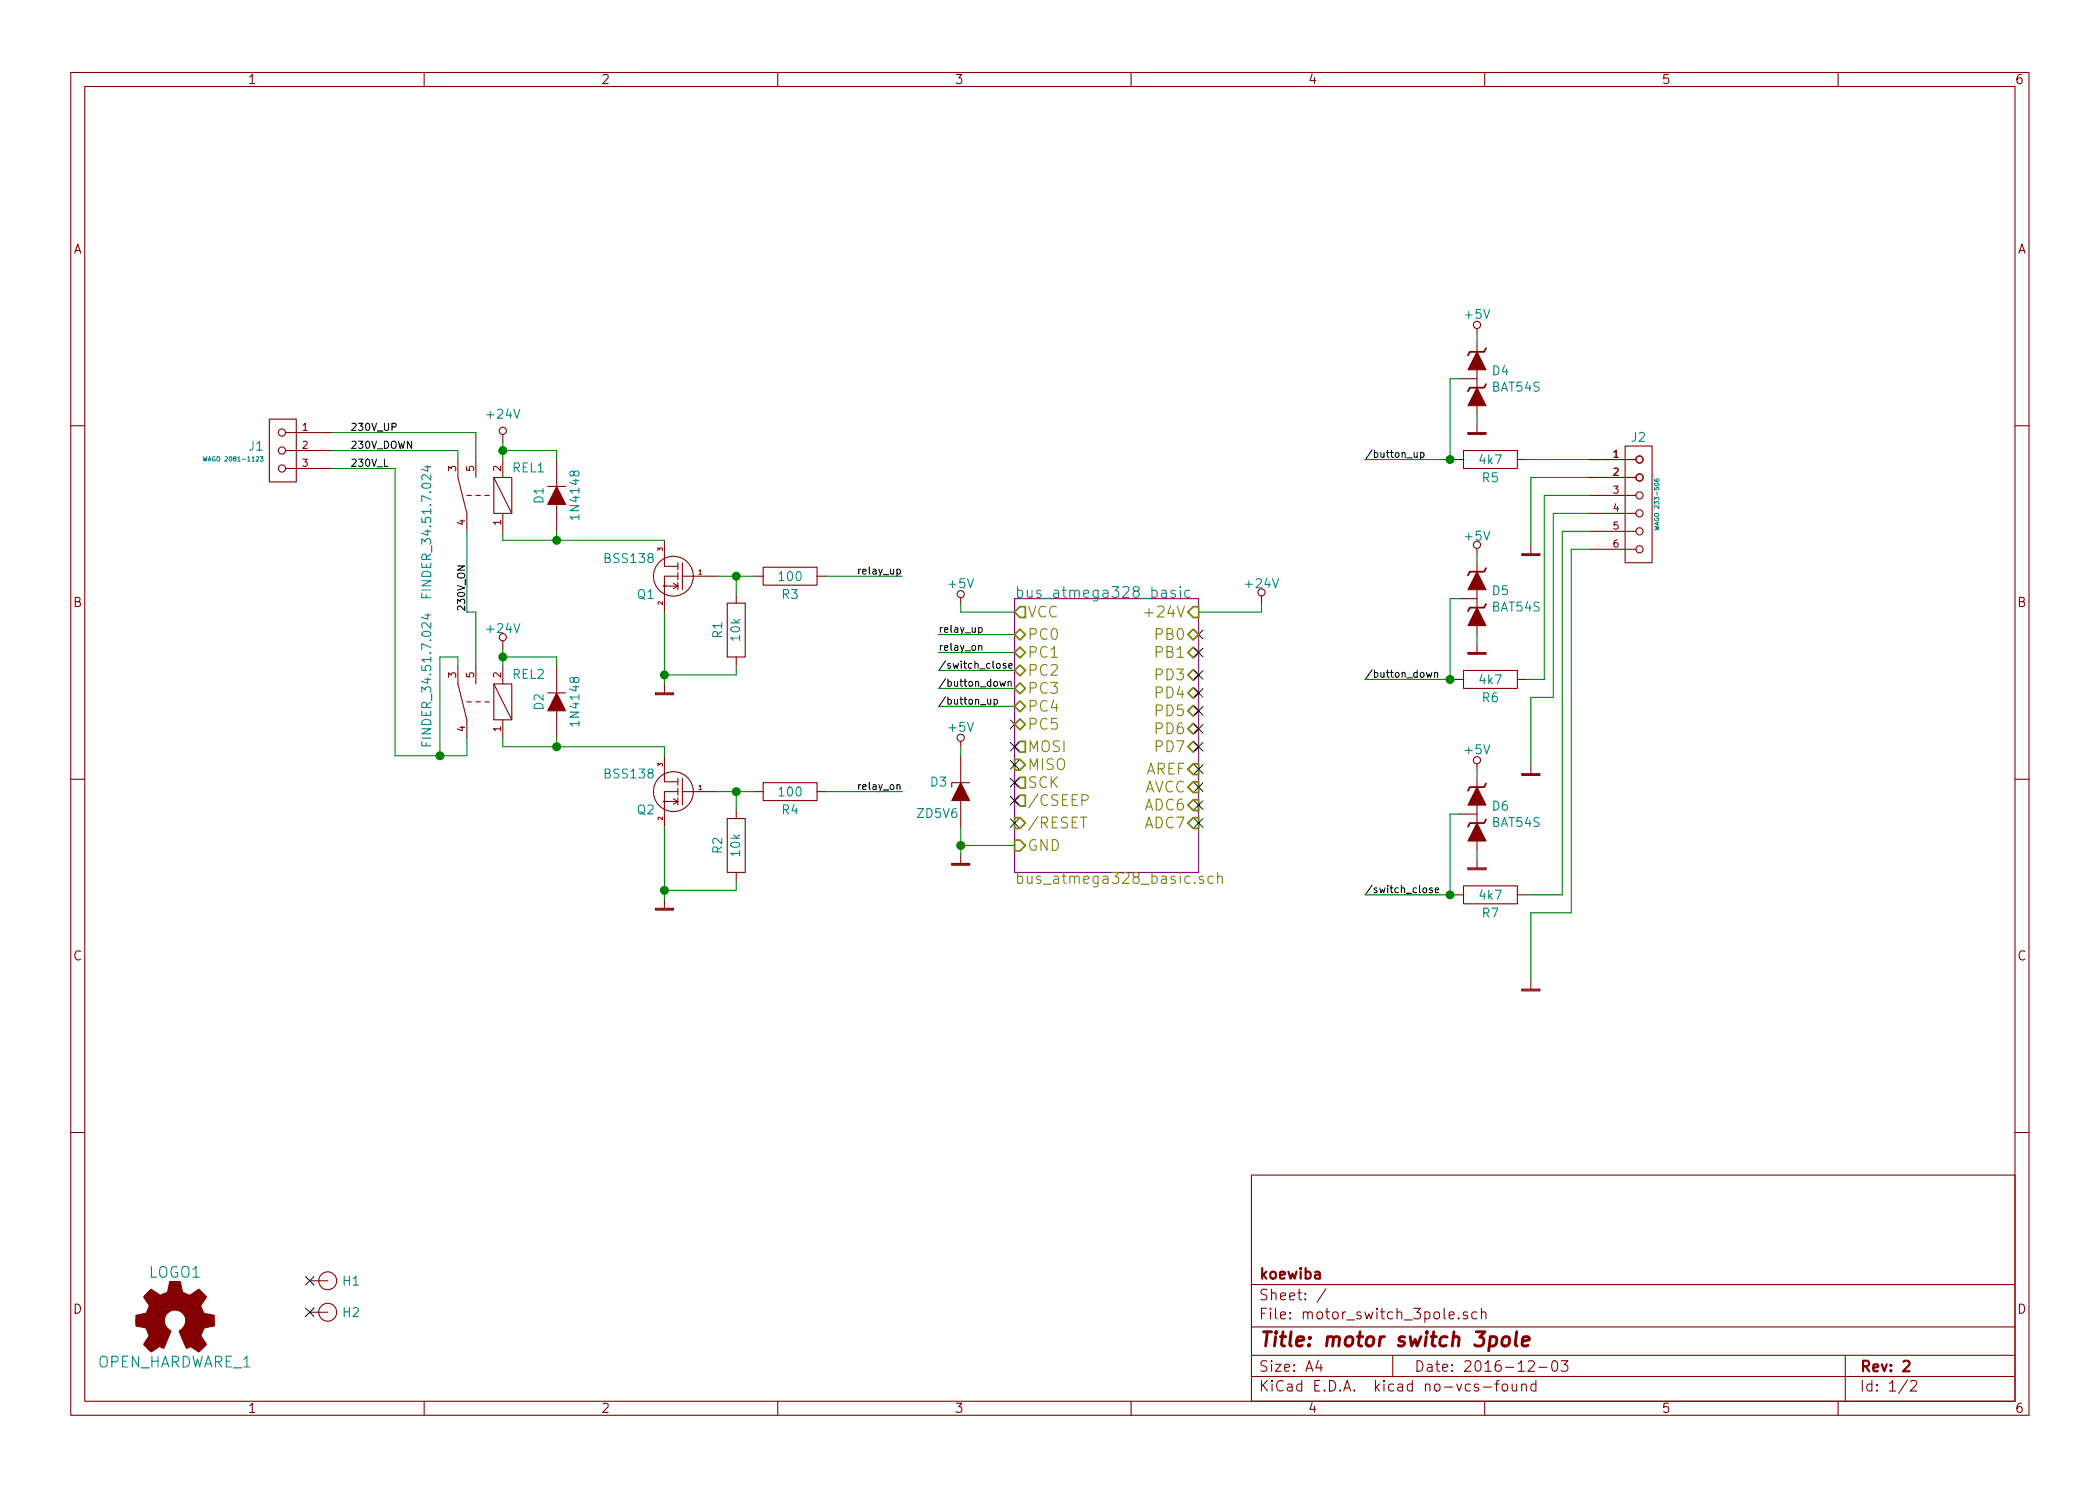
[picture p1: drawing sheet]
<svg xmlns="http://www.w3.org/2000/svg" width="297mm" height="210mm" viewBox="0 0 297 210" stroke-linecap="round" stroke-linejoin="round" font-family="sans-serif">
<g fill="none" stroke="#840000" stroke-width=".15">
<path d="M10 10.3h277v189.9h-277zM12 12.2h273v186.1h-273zM60 10.3v1.9M110 10.3v1.9M160 10.3v1.9M210 10.3v1.9M260 10.3v1.9M38.1 59.3h3.8v8.9h-3.8zM206.4 53.6h2.5M208.9 46.5v.7M208.9 59.9v1.3M208.9 52.3v2.6"/>
<path d="M208.9 48.5v2.5M208.9 56.1v2.6M10 60.2h2M40.4 61.2h6.6M40.4 63.7h6.6M40.4 66.3h6.6M64.8 65v2.6l1.2 5v2.6M66 70.1h.7M67.3 70.1h.6M67.3 65v2.6M68.6 70.1h.6M69.8 67.6h2.6v5h-2.6z"/>
<path d="M69.8 67.6l2.6 5M71.1 61.5v1M71.1 65v2.6M71.1 72.6v2.6M77.5 68.8h2.5M78.7 71.4v3.8M78.7 65v3.8M94 76.4v3.7h1.9M95.9 79.6v1M96.5 79.6v3.8M205.7 65h1.3M207 63.7h7.6v2.6h-7.6z"/>
<path d="M207.6 61.3h2.6M207.6 61.2h2.6v.3h-2.6zM208.9 77.6v.8M208.9 79.6v2.6M214.6 65h1.3M215.3 78.5h2.5M215.3 78.4h2.5v.2h-2.5zM216.5 77.1v1.3M224.8 65h6.6M224.8 67.6h6.6M224.8 70.1h6.6M224.8 72.6h6.6"/>
<path d="M224.8 75.2h6.6M224.8 77.7h6.6M229.9 63.1h3.8v16.5h-3.8zM285 60.2h2M64.8 94.2v2.6l1.2 5v2.6M66 99.3h.7M67.3 99.3h.6M67.3 94.2v2.6M68.6 99.3h.6M69.8 96.8h2.6v5h-2.6zM69.8 96.8l2.6 5M71.1 90.7v1"/>
<path d="M71.1 94.2v2.6M77.5 98h2.5M78.7 94.2v3.8M92.7 98.2h2.5M92.7 98h2.5v.3h-2.5zM94 96.8v1.2M94 82.9h1.9M95.2 82.5l.7 .4M95.9 81.5h-1.9v5.1M95.9 81v1M95.9 82.4v1M95.9 82.9l-.7 .4"/>
<path d="M96.5 81.5h5.1M102.9 85.3h2.5v7.7h-2.5zM104.1 84.1v1.2M104.1 93v1.2M106.7 81.5h1.2M107.9 80.3h7.7v2.5h-7.7zM115.6 81.5h1.2M135.9 84.6v.7M178.4 84.3v1M205.7 96.1h1.3M206.4 84.7h2.5M207 94.9h7.6v2.5h-7.6z"/>
<path d="M207.6 92.5h2.6M207.6 92.3h2.6v.3h-2.6zM208.9 91.1v1.2M208.9 83.4v2.6M208.9 87.2v2.6M214.6 96.1h1.3M10 110.3h2M71.1 101.8v2.6M78.7 100.6v3.8M94 106.9v3.7h1.9M94 113.4h1.9M95.2 113l.7 .4"/>
<path d="M95.9 112h-1.9v5.1M95.9 110.1v1M95.9 111.5v1M95.9 112.9v1M95.9 113.4l-.7 .4M96.5 110.1v3.8M96.5 112h5.1M102.9 115.8h2.5v7.6h-2.5zM104.1 114.5v1.3M106.7 112h1.2M107.9 110.7h7.7v2.6h-7.7zM115.6 112h1.2"/>
<path d="M135.9 113.3v3.8M135.9 106.9v3.8M135.9 104.9v.8M137.2 110.7h-2.6v.7M206.4 115.2h2.5M208.9 108.1v.7M208.9 113.9v2.6M208.9 110.1v2.5M208.9 117.7v2.6M215.3 109.6h2.5M215.3 109.5h2.5v.2h-2.5zM216.5 108.2v1.3"/>
<path d="M285 110.3h2M92.7 128.6h2.5M92.7 128.5h2.5v.3h-2.5zM94 127.2v1.3M104.1 123.4v1.3M134.6 122.3h2.6M134.6 122.2h2.6v.2h-2.6zM135.9 120.9v1.3M205.7 126.6h1.3M207 125.3h7.6v2.6h-7.6zM207.6 122.9h2.6M207.6 122.8h2.6v.3h-2.6z"/>
<path d="M208.9 121.5v1.3M214.6 126.6h1.3M215.3 139.9h2.5v.3h-2.5zM216.5 138.7v1.2M215.3 140.1h2.5M10 160.2h2M177 166.3h108v32h-108zM285 160.2h2M43.8 181.2h2.6M43.8 185.7h2.6M60 198.3v1.9M110 198.3v1.9"/>
<path d="M160 198.3v1.9M177 194.8h108M177 191.8h108M177 187.8h108M177 181.8h108M186.5 192.5l-.4 1h1M186.8 193v1M187.6 182.3l-1.3 2M197 191.8v3M205 186.1l.7-.1-.1-.3-.4-.1-.2 .2 .1 .7 .1 .1 .4-.1M206.3 186.5h.1l-.1 .1-.1-.1h.1v.1M207.5 185.7a.37 .37 0 0 0-.5 .1v.1a.54 .54 0 0 0 .5 .3l.1 .1-.1 .2-.1 .1-.4-.1"/>
<path d="M208.9 185.7l-.4-.1-.3 .3 .1 .6 .2 .1 .4-.1M209.5 185.7a.38 .38 0 0 1 .7 .1v.8M209.5 185.1v1.5M209.8 196.3h1.2M210 198.3v1.9M211.5 195.8h.5M212 195.3l-.2 .1-.1 .1v1.3M212.5 196a.42 .42 0 0 1 .8 .1v.4a.41 .41 0 0 1-.4 .3 .41 .41 0 0 1-.4-.3zM213.9 195.8l.1 .9a.4 .4 0 0 0 .5 0M214.5 195.8v1M215.2 196a.41 .41 0 0 1 .7 0v.8M215.2 195.8v1"/>
<path d="M216.2 192.7l.2-.2 .5 .1a.4 .4 0 0 1 .1 .6l-.9 .8h.9M217.2 195.9a.48 .48 0 0 0-.6 .1l-.1 .1 .1 .6a.48 .48 0 0 0 .6 0M217.2 195.3v1.5M217.7 193.5h1.1M219.6 192.7a.37 .37 0 0 1 .4-.2 .37 .37 0 0 1 .3 .3v.3a.72 .72 0 0 1-.3 .9l-.4-.1a1.41 1.41 0 0 1 0-1.2zM220.8 192.5h1l-.5 .6a.39 .39 0 0 1 .5 .3v.3l-.2 .2-.5 .1-.3-.1M260 198.3v1.9M261 191.8v6.5M269.8 195.2l-1.2 2M270.3 195.5l.2-.2 .5 .1a.37 .37 0 0 1 0 .6l-.8 .8h.9"/>
<circle cx="208.9" cy="46" r=".51"/>
<circle cx="39.9" cy="61.2" r=".51"/>
<circle cx="39.9" cy="63.7" r=".51"/>
<circle cx="39.9" cy="66.3" r=".51"/>
<circle cx="71.1" cy="61" r=".51"/>
<circle cx="208.9" cy="77.1" r=".51"/>
<circle cx="231.9" cy="72.6" r=".51"/>
<circle cx="231.9" cy="75.2" r=".51"/>
<circle cx="231.9" cy="77.7" r=".51"/>
<circle cx="231.9" cy="65" r=".51"/>
<circle cx="231.9" cy="67.6" r=".51"/>
<circle cx="231.9" cy="70.1" r=".51"/>
<circle cx="71.1" cy="90.2" r=".51"/>
<circle cx="94" cy="82.9" r=".1"/>
<circle cx="95.2" cy="81.5" r="2.82"/>
<circle cx="135.9" cy="84.1" r=".51"/>
<circle cx="178.4" cy="83.8" r=".51"/>
<circle cx="94" cy="113.4" r=".1"/>
<circle cx="95.2" cy="112" r="2.82"/>
<circle cx="135.9" cy="104.4" r=".51"/>
<circle cx="208.9" cy="107.6" r=".51"/>
<circle cx="46.4" cy="185.7" r="1.27"/>
<circle cx="46.4" cy="181.2" r="1.27"/>
</g>
<path d="M269.2 192.7l.3-.2 .5 .1a.37 .37 0 0 1 0 .6l-.8 .8h.9" fill="none" stroke="#840000" stroke-width=".3"/>
<path d="M212.6 189.3a.51 .51 0 0 1 .5-.2 .51 .51 0 0 1 .4 .4v.6a.56 .56 0 0 1-.5 .4 .56 .56 0 0 1-.6-.4zM214.5 188.4l-.2 1.8 .3 .2M215.3 189.8l1-.2v-.4l-.6-.1-.2 .1-.1 .2-.1 .9 .2 .1 .6-.1" fill="none" stroke="#840000" stroke-width=".41"/>
<g fill="#840000" stroke="#840000" stroke-width=".14">
<path d="M78.7 68.8l1.3 2.6h-2.5z"/>
<path d="M78.7 98l1.3 2.6h-2.5z"/>
<path d="M135.9 110.7l1.3 2.6h-2.6z"/>
</g>
<g fill="none" stroke="#000" stroke-width=".15">
<path d="M55.4 60.4h.5l.1-.2v-.2l-.6-.1v1M200 64v.6a.24 .24 0 0 0 .2 .1 .24 .24 0 0 0 .3-.1M200.5 64v.7M200.9 64.1l.3-.1 .2 .2-.1 .5h-.4M200.9 64v1M138.4 88.8h.3l.2 .2-.1 .4h-.4M138.4 91.4l.2-.1 .2 .1 .1 .6M139.7 99v.5a.24 .24 0 0 0 .2 .1 .24 .24 0 0 0 .2-.1M140.1 99v.6M140.6 99h.3l.2 .2-.1 .4h-.4M140.6 99v1M141.4 96.4l.2 .7 .2-.5 .2 .5 .2-.7"/>
<path d="M142.3 93.9h-.3l-.1 .1 .1 .2 .3 .1v.2h-.4M142.6 96.5l.1-.1 .3 .1v.6M142.6 96.4v.7M142.7 94.2l.5-.1-.1-.2h-.3l-.1 .1v.5h.4M201.8 95.1l.2 .7 .2-.5 .1 .5 .2-.7M202.9 95.2l.2-.1 .2 .1 .1 .6M202.9 95.1v.7M202.6 125.7l-.3-.1-.1 .2 .1 .2h.3v.3h-.4M203 126l.5-.1v-.2l-.3-.1-.2 .2 .1 .5h.4"/>
</g>
<g fill="none" stroke="#000084" stroke-width=".15">
<path d="M168.9 89.2l1.3 1.2M168.9 91.7l1.3 1.2M168.9 94.9l1.3 1.2M168.9 97.4l1.3 1.2M168.9 100l1.3 1.2M170.2 89.2l-1.3 1.2M170.2 91.7l-1.3 1.2M170.2 94.9l-1.3 1.2M170.2 97.4l-1.3 1.2M170.2 100l-1.3 1.2M142.9 101.9l1.2 1.2M142.9 115.8l1.2 1.3"/>
<path d="M142.9 112.7l1.2 1.2M142.9 110.1l1.2 1.2M142.9 107.6l1.2 1.2M142.9 105l1.2 1.3M144.1 101.9l-1.2 1.2M144.1 115.8l-1.2 1.3M144.1 112.7l-1.2 1.2M144.1 110.1l-1.2 1.2M144.1 107.6l-1.2 1.2M144.1 105l-1.2 1.3M168.9 102.5l1.3 1.2M168.9 105l1.3 1.3"/>
<path d="M168.9 108.2l1.3 1.2M168.9 110.8l1.3 1.2M168.9 113.3l1.3 1.2M168.9 115.8l1.3 1.3M170.2 102.5l-1.3 1.2M170.2 105l-1.3 1.3M170.2 108.2l-1.3 1.2M170.2 110.8l-1.3 1.2M170.2 113.3l-1.3 1.2M170.2 115.8l-1.3 1.3M43.2 180.6l1.2 1.2M43.2 185.1l1.2 1.2"/>
<path d="M44.4 180.6l-1.2 1.2M44.4 185.1l-1.2 1.2"/>
</g>
<g fill="#840000" stroke="#840000" stroke-width=".15">
<path d="M21.1 182.6l.3-.2 1.3 .9 1-.5 .3-1.4h1.5l.3 1.4 1 .5 1.3-.9 1.1 1.1-.1 .2a1.79 1.79 0 0 0-.7 1.2l.4 .9 1.5 .3v1.5l-1.4 .3-.5 1.1 .8 1.2-.1 .2-1 .9-1.2-.8-.5 .3-1.1-2.5a1.54 1.54 0 0 0 .4-2.6 1.54 1.54 0 0 0-2.5 1 1.97 1.97 0 0 0 1 1.6l-1 2.5-.6-.3-1.3 .8-1-1.1 .8-1.2-.4-1.1-1.5-.3v-1.5l1.2-.2a.83 .83 0 0 0 .6-.8l.1-.4-.8-1.2z"/>
<path d="M208.9 49.8l1.3 2.5h-2.6z"/>
<path d="M208.9 54.9l1.3 2.5h-2.6z"/>
<path d="M208.9 80.9l1.3 2.5h-2.6z"/>
<path d="M208.9 86l1.3 2.5h-2.6z"/>
<path d="M208.9 111.4l1.3 2.5h-2.6z"/>
<path d="M208.9 116.5l1.3 2.5h-2.6z"/>
</g>
<path d="M28.7 64.6l.2 .6 .1-.4 .1 .4 .2-.6M36.8 64.6h.4l-.2 .2 .2 .2v.1l-.1 .1h-.3M234 74.5l.6 .1-.4 .1 .4 .1-.6 .2M234 67.8v.1a.39 .39 0 0 0 .6 .1v-.2l-.2-.1-.2 .2 .2 .2" fill="none" stroke="#008484" stroke-width=".14"/>
<path d="M143.5 84.7h26v38.7h-26z" fill="none" stroke="#840084" stroke-width=".15"/>
<path d="M60.1 66.1h.8M60.5 65.9v.8l-.9-.3M59.7 84v.6h1.2M60.1 87h.8M60.3 84.1v.5M60.5 86.8v.8l-.9-.3M166.2 83.6a.37 .37 0 0 0-.6 .1l.1 .2 .4 .1 .2 .2-.1 .2-.1 .1-.5-.1M167 83l-.1 .1h.1v-.1v.1M167 83.5v1M168.3 83.6a.48 .48 0 0 0-.7 .2l.1 .6a.48 .48 0 0 0 .6 0M59.7 104.9v.6h1.2M60.3 105.1v.4" fill="none" stroke="#008484" stroke-width=".15"/>
<path d="M162 86.7h1.1M152.8 115.6h.9M153 113.2h.6a.4 .4 0 0 0 .3-.4 .4 .4 0 0 0-.3-.4h-.6v1.6M170.2 124a.37 .37 0 0 0-.6 .2l.1 .2 .4 .1 .2 .2-.1 .2-.1 .1-.5-.1M171.6 124h-.5l-.2 .3v.4l.1 .2 .1 .1 .5-.1M172.2 124.1a.41 .41 0 0 1 .7 .1v.8M172.2 123.5v1.5" fill="none" stroke="#848400" stroke-width=".15"/>
<g fill="none" stroke="#848400" stroke-width=".25">
<path d="M143.5 94.9l.8-.8 .7 .8-.7 .7zM143.5 89.8l.8-.8 .7 .8-.7 .7zM143.5 99.9l.8-.7 .7 .7-.7 .8zM144.3 91.6l.7 .7-.7 .8-.8-.8zM144.3 96.6l.7 .8-.7 .8-.8-.8zM144.3 85.8h.7v1.6h-.7l-.8-.8zM168 86.6l.8-.8h.7v1.6h-.7zM168 98l.8-.7 .7 .7-.7 .8zM168 95.5l.8-.8 .7 .8-.7 .8zM168 89.8l.8-.8 .7 .8-.7 .7zM168 92.3l.8-.7 .7 .7-.7 .8zM143.5 118.9h.8l.7 .7-.7 .8h-.8z"/>
<path d="M143.5 115.7h.8l.7 .8-.7 .7h-.8zM143.5 107.4h.8l.7 .8-.7 .8h-.8zM144.3 101.7l.7 .8-.7 .7-.8-.7zM144.3 112.5h.7v1.5h-.7l-.8-.7zM144.3 104.9h.7v1.5h-.7l-.8-.7zM144.3 110h.7v1.5h-.7l-.8-.8zM168 111.4l.8-.8h.7v1.5h-.7zM168 100.6l.8-.8 .7 .8-.7 .7zM168 105.7l.8-.8 .7 .8-.7 .7zM168 103.1l.8-.7 .7 .7-.7 .8zM168.8 108.1h.7v1.5h-.7l-.8-.8zM168.8 113.2h.7v1.5h-.7l-.8-.8z"/>
<path d="M168.8 115.7h.7v1.5h-.7l-.8-.7z"/>
</g>
<path d="M210.2 54.4l-.3 .5h-2l-.3 .5M210.2 49.3l-.3 .5h-2l-.3 .5M210.2 85.5l-.3 .5h-2l-.3 .5M210.2 80.4l-.3 .5h-2l-.3 .5M210.2 115.9l-.3 .6h-2l-.3 .5M210.2 110.9l-.3 .5h-2l-.3 .5" fill="none" stroke="#840000" stroke-width=".25"/>
<g fill="none" stroke="#008400" stroke-width=".15">
<path d="M206.4 53.6h-1.3v11.4M208.9 47.2v1.3M208.9 58.7v1.2M47 63.7h17.8v1.3M47 61.2h20.3v3.8M47 66.3h8.9v40.6h10.1v-2.5M66 75.2v11.4h1.3v7.6M71.1 75.2v1.2h22.9M71.1 62.5v2.5M71.1 63.7h7.6v1.3M78.7 75.2v1.2M193 65h12.7"/>
<path d="M208.9 78.4v1.2M215.9 65h8.9M224.8 75.2h-3.8v51.4h-5.1M224.8 77.7h-2.6v51.5h-5.7v9.5M224.8 67.6h-8.3v9.5M224.8 72.6h-5.1v26.1h-3.2v9.5M224.8 70.1h-6.4v26h-2.5M64.8 94.2v-1.2h-2.6v13.9M71.1 91.7v2.5M71.1 93h7.6v1.2M94 86.6v10.2M101.6 81.5h5.1"/>
<path d="M104.1 81.5v2.6M104.1 94.2v1.3h-10.1M116.8 81.5h10.8M132.7 89.8h10.8M132.7 92.3h10.8M132.7 94.9h10.8M132.7 97.4h10.8M132.7 99.9h10.8M135.9 85.3v1.3h7.6M178.4 85.3v1.3h-8.9M193 96.1h12.7M206.4 84.7h-1.3v11.4"/>
<path d="M208.9 89.8v1.3M71.1 104.4v1.3h22.9v1.2M78.7 104.4v1.3M94 117.1v10.1M101.6 112h5.1M104.1 112v2.5M116.8 112h10.8M135.9 105.7v1.2M135.9 117.1v3.8M135.9 119.6h7.6M206.4 115.2h-1.3v11.4M208.9 108.8v1.3"/>
<path d="M104.1 124.7v1.3h-10.1M193 126.6h12.7M208.9 120.3v1.2"/>
</g>
<g fill="#008400" stroke="#008400" stroke-width=".25">
<circle cx="78.7" cy="76.4" r=".51"/>
<circle cx="78.7" cy="105.7" r=".51"/>
<circle cx="104.1" cy="81.5" r=".51"/>
<circle cx="104.1" cy="112" r=".51"/>
<circle cx="94" cy="126" r=".51"/>
<circle cx="205.1" cy="65" r=".51"/>
<circle cx="205.1" cy="96.1" r=".51"/>
<circle cx="205.1" cy="126.6" r=".51"/>
<circle cx="135.9" cy="119.6" r=".51"/>
<circle cx="71.1" cy="93" r=".51"/>
<circle cx="94" cy="95.5" r=".51"/>
<circle cx="71.1" cy="63.7" r=".51"/>
<circle cx="62.2" cy="106.9" r=".51"/>
</g>
<text font-size="2.8" fill="#840000" x="178" y="190.5">Title: motor switch 3pole</text>
<g font-size="2.1" fill="#008484">
<text x="143.5" y="84.6">bus_atmega328_basic</text>
<text x="21.1" y="180.8">LOGO1</text>
<text x="13.7" y="193.5">OPEN_HARDWARE_1</text>
</g>
<g font-size="2.1" fill="#848400">
<text x="145.3" y="87.4">VCC</text>
<text x="162.8" y="87.4">+24V</text>
<text x="145.3" y="93.1">PC1</text>
<text x="145.3" y="95.6">PC2</text>
<text x="145.3" y="90.5">PC0</text>
<text x="163.6" y="90.5">PB0</text>
<text x="163.6" y="93.1">PB1</text>
<text x="145.3" y="98.2">PC3</text>
<text x="145.3" y="100.7">PC4</text>
<text x="163.6" y="98.8">PD4</text>
<text x="163.6" y="96.3">PD3</text>
<text x="163.6" y="101.3">PD5</text>
<text x="145.3" y="103.2">PC5</text>
<text x="145.3" y="106.4">MOSI</text>
<text x="163.6" y="106.4">PD7</text>
<text x="163.6" y="103.9">PD6</text>
<text x="145.3" y="109">MISO</text>
<text x="145.3" y="111.5">SCK</text>
<text x="161.7" y="112.1">AVCC</text>
<text x="162" y="109.6">AREF</text>
<text x="145.3" y="117.2">/RESET</text>
<text x="145.3" y="114">/CSEEP</text>
<text x="162" y="114.7">ADC6</text>
<text x="162" y="117.2">ADC7</text>
<text x="143.5" y="125.1">bus_atmega328_basic.sch</text>
<text x="145.3" y="120.4">GND</text>
</g>
<g font-size="2.1" fill="#840000">
<text x="178" y="184">Sheet: /</text>
<text x="178" y="181">koewiba</text>
<text x="178" y="186.7">File: motor_switch_3pole.sch</text>
<text x="178" y="196.9">KiCad E.D.A. kicad no-vcs-found</text>
<text x="178" y="194.1">Size: A4</text>
<text x="200" y="194.1">Date: 2016-12-03</text>
<text x="263" y="194.1">Rev: 2</text>
<text x="263" y="196.9">Id: 1/2</text>
</g>
<g font-size="1.8" fill="#840000">
<text x="35" y="11.9">1</text>
<text x="85" y="11.9">2</text>
<text x="135" y="11.9">3</text>
<text x="185" y="11.9">4</text>
<text x="235" y="11.9">5</text>
<text x="285" y="11.9">6</text>
<text x="10.4" y="35.9">A</text>
<text x="285.4" y="35.9">A</text>
<text x="10.4" y="85.9">B</text>
<text x="285.4" y="85.9">B</text>
<text x="10.4" y="135.9">C</text>
<text x="285.4" y="135.9">C</text>
<text x="10.4" y="185.9">D</text>
<text x="285.4" y="185.9">D</text>
<text x="35" y="199.9">1</text>
<text x="85" y="199.9">2</text>
<text x="135" y="199.9">3</text>
<text x="185" y="199.9">4</text>
<text x="235" y="199.9">5</text>
<text x="285" y="199.9">6</text>
</g>
<g font-size="1.8" fill="#008484">
<text x="207.3" y="45.1">+5V</text>
<text x="211.1" y="53.1">D4</text>
<text x="69" y="59.3">+24V</text>
<text x="211.1" y="55.4">BAT54S</text>
<text x="35.3" y="63.8">J1</text>
<text x="209.3" y="65.7">4k7</text>
<text x="230.8" y="62.5">J2</text>
<text x="72.5" y="66.8">REL1</text>
<text x="76.9" y="71.2" transform="rotate(-90 76.9 71.2)">D1</text>
<text x="209.7" y="68.2">R5</text>
<text x="82" y="73.2" transform="rotate(-90 82 73.2)">1N4148</text>
<text x="207.3" y="76.5">+5V</text>
<text x="61" y="83.8" transform="rotate(-90 61 83.8)">FINDER_34.51.7.024</text>
<text x="85.7" y="79.7">BSS138</text>
<text x="110.3" y="82.2">100</text>
<text x="134.3" y="83.2">+5V</text>
<text x="176.4" y="83.2">+24V</text>
<text x="69" y="89.6">+24V</text>
<text x="90.2" y="84.8">Q1</text>
<text x="110.6" y="84.8">R3</text>
<text x="211.1" y="86.5">BAT54S</text>
<text x="211.1" y="84.2">D5</text>
<text x="102.2" y="90.3" transform="rotate(-90 102.2 90.3)">R1</text>
<text x="104.7" y="90.6" transform="rotate(-90 104.7 90.6)">10k</text>
<text x="72.5" y="96.1">REL2</text>
<text x="76.9" y="100.4" transform="rotate(-90 76.9 100.4)">D2</text>
<text x="209.3" y="96.8">4k7</text>
<text x="209.7" y="99.4">R6</text>
<text x="61" y="104.7" transform="rotate(-90 61 104.7)">FINDER_34.51.7.024</text>
<text x="82" y="102.4" transform="rotate(-90 82 102.4)">1N4148</text>
<text x="134.3" y="103.6">+5V</text>
<text x="207.3" y="106.7">+5V</text>
<text x="85.7" y="110.2">BSS138</text>
<text x="110.3" y="112.7">100</text>
<text x="131.6" y="111.3">D3</text>
<text x="90.2" y="115.2">Q2</text>
<text x="110.6" y="115.2">R4</text>
<text x="129.9" y="115.7">ZD5V6</text>
<text x="211.1" y="117">BAT54S</text>
<text x="211.1" y="114.7">D6</text>
<text x="102.2" y="120.7" transform="rotate(-90 102.2 120.7)">R2</text>
<text x="104.7" y="121.1" transform="rotate(-90 104.7 121.1)">10k</text>
<text x="209.3" y="127.3">4k7</text>
<text x="209.7" y="129.8">R7</text>
<text x="48.6" y="181.9">H1</text>
<text x="48.6" y="186.4">H2</text>
</g>
<g font-size="1.4" fill="#840000">
<text x="42.8" y="61">1</text>
<text x="42.8" y="63.5">2</text>
<text x="228.2" y="64.8">1</text>
<text x="42.8" y="66">3</text>
<text x="64.5" y="66.7" transform="rotate(-90 64.5 66.7)">3</text>
<text x="67.1" y="66.7" transform="rotate(-90 67.1 66.7)">5</text>
<text x="70.9" y="66.7" transform="rotate(-90 70.9 66.7)">2</text>
<text x="228.2" y="67.3">2</text>
<text x="228.2" y="69.8">3</text>
<text x="65.8" y="74.3" transform="rotate(-90 65.8 74.3)">4</text>
<text x="70.9" y="74.3" transform="rotate(-90 70.9 74.3)">1</text>
<text x="228.2" y="72.4">4</text>
<text x="228.2" y="74.9">5</text>
<text x="228.2" y="77.5">6</text>
<text x="64.5" y="95.9" transform="rotate(-90 64.5 95.9)">3</text>
<text x="67.1" y="95.9" transform="rotate(-90 67.1 95.9)">5</text>
<text x="70.9" y="95.9" transform="rotate(-90 70.9 95.9)">2</text>
<text x="65.8" y="103.5" transform="rotate(-90 65.8 103.5)">4</text>
<text x="70.9" y="103.5" transform="rotate(-90 70.9 103.5)">1</text>
</g>
<g font-size="1.4">
<text x="49.5" y="61">230V_UP</text>
<text x="49.5" y="63.5">230V_DOWN</text>
<text x="193" y="64.8">/button_up</text>
<text x="49.5" y="66">230V_L</text>
<text x="121.8" y="81.3">relay_up</text>
<text x="65.8" y="86.6" transform="rotate(-90 65.8 86.6)">230V_ON</text>
<text x="132.7" y="89.5">relay_up</text>
<text x="132.7" y="92.1">relay_on</text>
<text x="132.7" y="94.6">/switch_close</text>
<text x="193" y="95.9">/button_down</text>
<text x="132.7" y="99.7">/button_up</text>
<text x="132.7" y="97.1">/button_down</text>
<text x="121.8" y="111.8">relay_on</text>
<text x="193" y="126.4">/switch_close</text>
</g>
<g font-size=".9" fill="#008484">
<text x="29.3" y="65.3">WAGO 2081-1123</text>
<text x="234.7" y="74.5" transform="rotate(-90 234.7 74.5)">WAGO 233-506</text>
</g>
<g font-size=".9" fill="#840000">
<text x="93.8" y="77.9" transform="rotate(-90 93.8 77.9)">3</text>
<text x="98.8" y="81.3">1</text>
<text x="93.8" y="85.6" transform="rotate(-90 93.8 85.6)">2</text>
<text x="93.8" y="108.4" transform="rotate(-90 93.8 108.4)">3</text>
<text x="98.8" y="111.8">1</text>
<text x="93.8" y="116" transform="rotate(-90 93.8 116)">2</text>
</g>
</svg>
